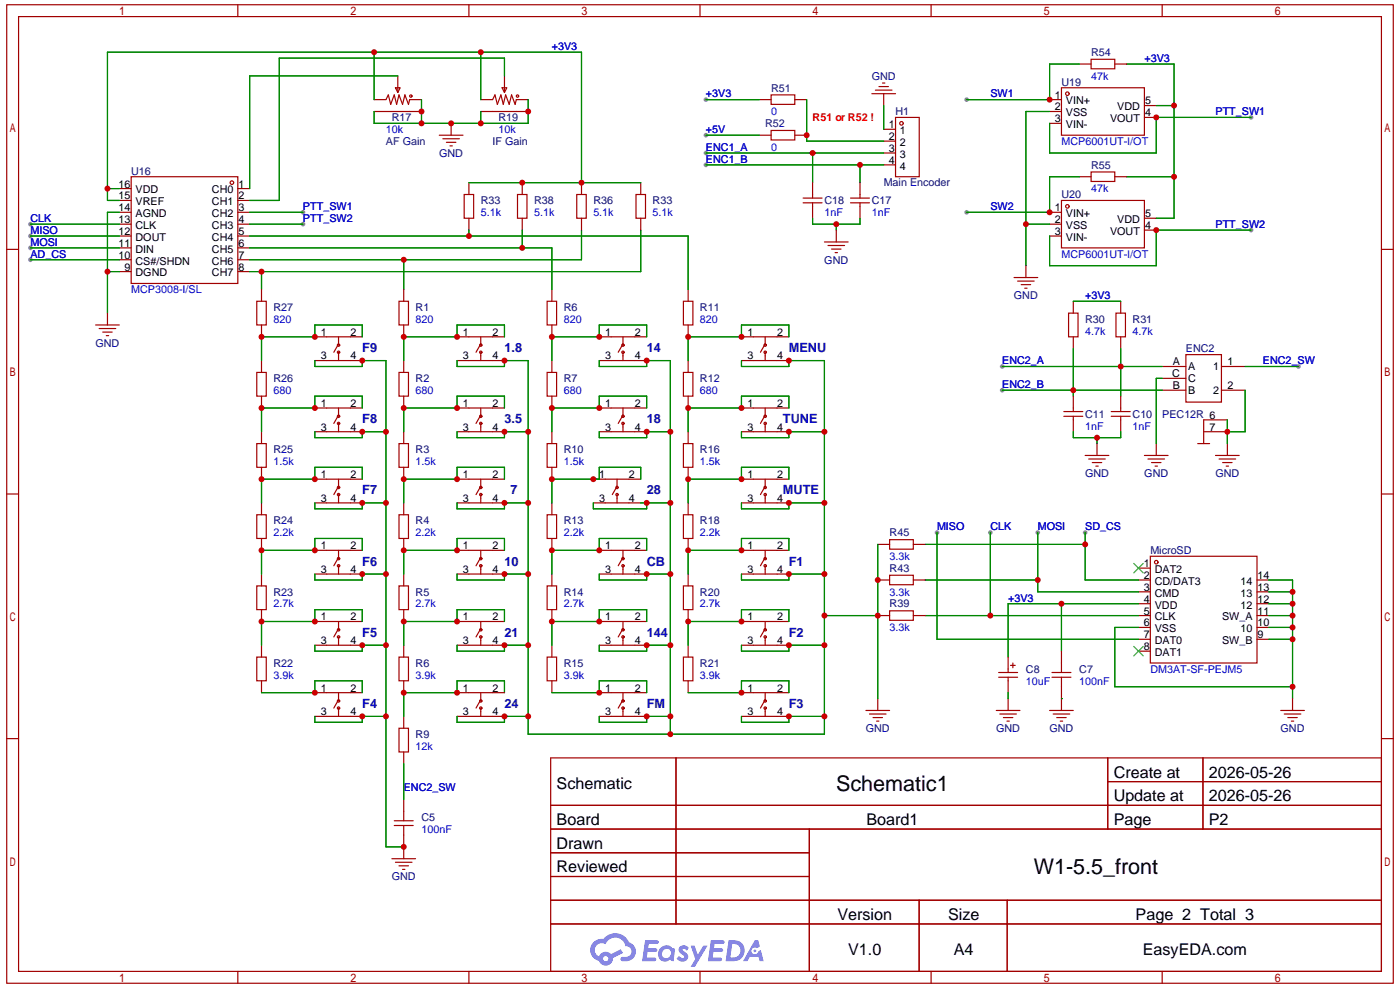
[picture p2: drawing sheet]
<svg xmlns="http://www.w3.org/2000/svg" width="297mm" height="210mm" viewBox="0 0 297 210" stroke-linecap="round" stroke-linejoin="round" font-family="sans-serif">
<g fill="#999">
<circle cx="64.3" cy="45" r=".5"/>
<circle cx="64.3" cy="47.5" r=".5"/>
<circle cx="6.5" cy="47.5" r=".5"/>
<circle cx="6.5" cy="50.1" r=".5"/>
<circle cx="6.5" cy="52.6" r=".5"/>
<circle cx="6.5" cy="55.1" r=".5"/>
<circle cx="265.6" cy="24.9" r=".5"/>
<circle cx="265.6" cy="48.8" r=".5"/>
<circle cx="205.2" cy="45" r=".5"/>
<circle cx="205.2" cy="21.1" r=".5"/>
<circle cx="149.8" cy="21.1" r=".5"/>
<circle cx="149.8" cy="28.7" r=".5"/>
<circle cx="149.8" cy="32.5" r=".5"/>
<circle cx="149.8" cy="35" r=".5"/>
<circle cx="212.7" cy="77.7" r=".5"/>
<circle cx="212.7" cy="82.8" r=".5"/>
<circle cx="275.6" cy="77.7" r=".5"/>
<circle cx="230.3" cy="113" r=".5"/>
<circle cx="220.3" cy="113" r=".5"/>
<circle cx="210.2" cy="113" r=".5"/>
<circle cx="198.9" cy="113" r=".5"/>
</g>
<g fill="none" stroke="#a10000" stroke-width=".25">
<path d="M1.4 1h294.4v207.5h-294.4zM3.9 3.5h289.3v202.5h-289.3zM50.5 1v2.5M99.5 1v2.5M148.6 1v2.5M197.6 1v2.5M246.7 1v2.5M1.4 52.9h2.5M293.2 52.9h2.6M1.4 104.8h2.5M293.2 104.8h2.6M1.4 156.7h2.5"/>
<path d="M293.2 156.7h2.6M116.9 160.7h176.3v45.3h-176.3zM116.9 170.8h176.3M116.9 175.8h176.3M143.5 160.7v35.3M171.8 175.8v30.2M235.1 160.7v15.1M235.1 165.8h58.1M255.4 160.7v15.1M116.9 180.9h54.9M116.9 190.9h176.3M116.9 185.9h54.9"/>
<path d="M116.9 196h176.3M195.1 190.9v15.1M213.8 190.9v15.1M50.5 206v2.5M99.5 206v2.5M148.6 206v2.5M197.6 206v2.5M246.7 206v2.5"/>
</g>
<g fill="#5487ff">
<path d="M144.4 200.8a1.29 1.29 0 0 1 1.8 .2l-.4 .7a.54 .54 0 0 0-.9-.3l.1 .2a1.27 1.27 0 0 1 .8 2 1.52 1.52 0 0 1-2.2-.3l.5-.6 .8 .5a.31 .31 0 0 0 .4-.3 .31 .31 0 0 0-.3-.3 1.11 1.11 0 0 1-.6-1.8z"/>
<path d="M146.6 200.6h.8l.7 1.9 1.2-1.9h.9l-2.7 4.5h-.9l1-1.7z"/>
<path d="M136.9 199.4h1.7a1.29 1.29 0 0 1 1.2 .2 .39 .39 0 0 1-.4 .6h-1.7l-.1 .9h1.6a.39 .39 0 0 1 .3 .5 .39 .39 0 0 1-.4 .3h-1.6l-.2 1.2h1.3a.45 .45 0 0 1 .5 .1 .45 .45 0 0 1 .2 .5l-.4 .2h-2.6z"/>
<path d="M150.9 199.4h1.6a1.31 1.31 0 0 1 1.3 .2 .39 .39 0 0 1-.4 .6h-1.7l-.2 .9h1.7a.39 .39 0 0 1 .3 .5 .39 .39 0 0 1-.4 .3h-1.7l-.1 1.2h1.3a.45 .45 0 0 1 .5 .1 .45 .45 0 0 1 .1 .5l-.3 .2h-2.6z"/>
<path d="M160.2 199.4h.7l.4 1.4-.6 .3a.75 .75 0 0 0-1.1 .3 .75 .75 0 0 0 .4 1 .75 .75 0 0 0 1-.6l.5-.3 .6 2.4h-.8l-.3-1h-1.8l-.5 1h-1z"/>
<path d="M154.7 199.4l-.7 4.5h1.5a2.25 2.25 0 0 0 2.6-2.3 2.25 2.25 0 0 0-2.7-2.2zM155.4 200.2a1.49 1.49 0 0 1 1.8 1.5 1.49 1.49 0 0 1-1.9 1.4h-.3z"/>
<path d="M140.1 201.2a1.57 1.57 0 0 0-.1 2.2 1.57 1.57 0 0 0 2.2 .1l.8 .4 .3-2.5-.2-.3h-.4a1.58 1.58 0 0 0-2.6 .1zM140.8 201.6a.97 .97 0 0 1 1.6 .4 .97 .97 0 0 1-1 1.2 .93 .93 0 0 1-.9-.6 .93 .93 0 0 1 .3-1z"/>
<path d="M126 199.8a2.34 2.34 0 0 0 1.1 4 1.53 1.53 0 0 0 1.8 1 1.53 1.53 0 0 0 1.2-1.6l2.1-1.1-.4-.8-2.1 1.1a1.56 1.56 0 0 0-2.6 .4 1.48 1.48 0 0 1-.7-2 1.48 1.48 0 0 1 2.2-.5 2.21 2.21 0 0 1 2.2-1.4 2.21 2.21 0 0 1 2 1.8 1.15 1.15 0 0 1 1.2 1 1.15 1.15 0 0 1-1 1.3h-.7a.46 .46 0 0 0-.6 .3 .46 .46 0 0 0 .4 .6 2.15 2.15 0 0 0 2.5-1 2.15 2.15 0 0 0-.3-2.6l-.8-.4a3.2 3.2 0 0 0-5.4-.8l-1.1 .1zM128 203.3a.6 .6 0 0 1 1.2 0 .6 .6 0 0 1-1.2 0z"/>
<circle cx="160.2" cy="201.7" r=".28"/>
</g>
<g fill="none" stroke="#a10000" stroke-width=".25">
<path d="M83.9 18.6h1l-.5 1zM84.4 16.1v3.5M106.6 18.6h1l-.5 1zM107.1 16.1v3.5M185.1 19.9h5M185.8 19.1h3.5M186.6 18.4h2M187.3 17.6h.5M187.6 19.9v2.5M225.3 18.6h17.6v10.1h-17.6zM229.1 13.6h2.5M231.6 12.6h5v2h-5z"/>
<path d="M236.6 13.6h2.6M25.3 40h2.5M27.8 37.5h22.7v22.6h-22.7zM50.5 40h2.5M79.4 21.1h2.5l.5-1 .5 2 .8-2 .5 2 .5-2 .7 2 .6-2 .7 2 .3-1h2.5M79.4 23.6h10.1M93.2 28.7h5.1M94 29.4h3.5M94.8 30.2h2M95.5 30.9h.5M95.8 26.2v2.5M99.5 38.7v2.6"/>
<path d="M102.1 21.1h2.5l.5-1 .5 2 .7-2 .5 2 .5-2 .8 2 .5-2 .7 2 .3-1h2.5M102.1 23.6h10M110.9 38.7v2.6M123.4 38.7v2.6M136 38.7v2.6M161.2 21.1h2.5M161.2 28.7h2.5M163.7 20.1h5v2h-5zM163.7 27.7h5v2h-5zM168.7 21.1h2.5M168.7 28.7h2.5M172.5 38.7v3.3"/>
<path d="M182.6 38.7v3.3M187.6 27.4h2.5M187.6 29.9h2.5M187.6 32.5h2.5M187.6 35h2.5M190.1 24.9h5v12.6h-5zM222.8 21.1h2.5M222.8 23.6h2.5M222.8 26.2h2.5M229.1 37.5h2.5M231.6 36.5h5v2h-5zM236.6 37.5h2.6"/>
<path d="M242.9 24.9h2.5M242.9 22.4h2.5M25.3 42.5h2.5M25.3 45h2.5M25.3 47.5h2.5M25.3 50.1h2.5M25.3 52.6h2.5M25.3 55.1h2.5M25.3 57.6h2.5M50.5 42.5h2.5M50.5 45h2.5M50.5 47.5h2.5"/>
<path d="M50.5 50.1h2.5M50.5 52.6h2.5M50.5 55.1h2.5M50.5 57.6h2.5M98.5 41.3h2v5h-2zM99.5 46.3v2.5M109.8 41.3h2.1v5h-2.1zM110.9 46.3v2.5M122.4 41.3h2v5h-2zM123.4 46.3v2.5M135 41.3h2v5h-2zM136 46.3v2.5"/>
<path d="M170.5 43h4M170.5 42h4M172.5 43v3.3M175 51.3h5M175.8 52.1h3.5M176.5 52.8h2M177.3 53.6h.5M177.5 48.8v2.5M180.5 43h4.1M180.5 42h4.1M182.6 43v3.3M215.3 58.9h5"/>
<path d="M216 59.6h3.5M217.8 56.3v2.6M222.8 45h2.5M222.8 47.5h2.5M222.8 50.1h2.5M225.3 42.5h17.6v10.1h-17.6zM242.9 48.8h2.5M242.9 46.3h2.5M20.3 68.9h5M21 69.7h3.6M21.8 70.4h2M22.6 71.2h.5"/>
<path d="M22.8 66.4v2.5M54.5 63.9h2v5h-2zM54.5 79h2v5h-2zM55.5 61.4v2.5M55.5 68.9v2.5M55.5 76.5v2.5M66.8 76.5h10.1M66.8 71.4h10.1M71.9 71.4v1.8M71.9 74.7v1.8M71.9 73l-1 1.7M84.7 63.9h2v5h-2z"/>
<path d="M84.7 79h2v5h-2zM85.7 61.4v2.5M85.7 68.9v2.5M85.7 76.5v2.5M97 76.5h10.1M97 71.4h10.1M102.1 71.4v1.8M102.1 74.7v1.8M102.1 73l-1.1 1.7M116.1 63.9h2.1v5h-2.1zM116.1 79h2.1v5h-2.1zM117.1 61.4v2.5"/>
<path d="M117.1 68.9v2.5M117.1 76.5v2.5M127.2 76.5h10.1M127.2 71.4h10.1M132.2 71.4v1.8M132.2 74.7v1.8M132.2 73l-1 1.7M145.1 63.9h2v5h-2zM145.1 79h2v5h-2zM146.1 61.4v2.5M146.1 68.9v2.5M146.1 76.5v2.5"/>
<path d="M157.4 76.5h10.1M157.4 71.4h10.1M162.4 71.4v1.8M162.4 74.7v1.8M162.4 73l-1 1.7M216.8 60.4h2M217.5 61.1h.5M226.8 66.4h2v5h-2zM227.8 63.9v2.5M227.8 71.4v2.6M236.9 66.4h2v5h-2zM237.9 63.9v2.5"/>
<path d="M237.9 71.4v2.6M246.7 77.7h5M251.7 75.2h7.6v10.1h-7.6zM259.3 77.7h5M54.5 94.1h2v5h-2zM55.5 84v2.5M55.5 91.6v2.5M55.5 99.1v2.5M66.8 91.6h10.1M66.8 86.5h10.1M71.9 86.5v1.8M71.9 89.8v1.8"/>
<path d="M71.9 88l-1 1.8M84.7 94.1h2v5h-2zM85.7 84v2.5M85.7 91.6v2.5M85.7 99.1v2.5M97 91.6h10.1M97 86.5h10.1M102.1 86.5v1.8M102.1 89.8v1.8M102.1 88l-1.1 1.8M116.1 94.1h2.1v5h-2.1zM117.1 84v2.5"/>
<path d="M117.1 91.6v2.5M117.1 99.1v2.5M127.2 91.6h10.1M127.2 86.5h10.1M132.2 86.5v1.8M132.2 89.8v1.8M132.2 88l-1 1.8M145.1 94.1h2v5h-2zM146.1 84v2.5M146.1 91.6v2.5M146.1 99.1v2.5M157.4 91.6h10.1"/>
<path d="M157.4 86.5h10.1M162.4 86.5v1.8M162.4 89.8v1.8M162.4 88l-1 1.8M225.8 88.3h4M225.8 87.3h4M227.8 84v3.3M227.8 88.3v3.3M230.3 96.6h5.1M231.1 97.4h3.5M231.9 98.1h2M232.6 98.9h.5"/>
<path d="M232.9 94.1v2.5M235.9 88.3h4M235.9 87.3h4M237.9 84v3.3M237.9 88.3v3.3M242.9 96.6h5.1M243.7 97.4h3.5M244.4 98.1h2M245.2 98.9h.5M245.4 94.1v2.5M246.7 82.8h5M246.7 80.2h5"/>
<path d="M254.2 94.1h2.6M255.5 91.6h5M258 96.6h5.1M258.8 97.4h3.5M259.3 82.8h5M259.5 98.1h2M260.3 98.9h.5M260.5 89.1h-5v5M260.5 94.1v2.5M54.5 109.2h2v5h-2zM55.5 106.7v2.5M55.5 114.2v2.5"/>
<path d="M66.8 106.7h10.1M66.8 101.6h10.1M66.8 116.7h10.1M71.9 101.6v1.8M71.9 104.9v1.8M71.9 116.7v1.8M71.9 120v1.8M71.9 103.1l-1 1.8M71.9 118.2l-1 1.8M84.7 109.2h2v5h-2zM85.7 106.7v2.5M85.7 114.2v2.5"/>
<path d="M97 106.7h10.1M97 101.6h10.1M97 116.7h10.1M102.1 101.6v1.8M102.1 104.9v1.8M102.1 116.7v1.8M102.1 120v1.8M102.1 103.1l-1.1 1.8M102.1 118.2l-1.1 1.8M116.1 109.2h2.1v5h-2.1zM117.1 106.7v2.5M117.1 114.2v2.5"/>
<path d="M125.9 106.7h10.1M125.9 101.6h10.1M127.2 116.7h10.1M131 101.6v1.8M131 104.9v1.8M131 103.1l-1 1.8M132.2 116.7v1.8M132.2 120v1.8M132.2 118.2l-1 1.8M145.1 109.2h2v5h-2zM146.1 106.7v2.5M146.1 114.2v2.5"/>
<path d="M157.4 106.7h10.1M157.4 101.6h10.1M157.4 116.7h10.1M162.4 101.6v1.8M162.4 104.9v1.8M162.4 116.7v1.8M162.4 120v1.8M162.4 103.1l-1 1.8M162.4 118.2l-1 1.8M186.3 115.5h2.5M188.8 114.5h5.1v2h-5.1zM193.9 115.5h2.5"/>
<path d="M244.2 118h22.6v22.6h-22.6zM54.5 124.3h2v5h-2zM54.5 139.4h2v5h-2zM55.5 121.8v2.5M55.5 129.3v2.5M55.5 136.8v2.6M66.8 121.8h10.1M66.8 136.8h10.1M66.8 131.8h10.1M71.9 131.8v1.8M71.9 135.1v1.7M71.9 133.3l-1 1.8"/>
<path d="M84.7 124.3h2v5h-2zM84.7 139.4h2v5h-2zM85.7 121.8v2.5M85.7 129.3v2.5M85.7 136.8v2.6M97 121.8h10.1M97 136.8h10.1M97 131.8h10.1M102.1 131.8v1.8M102.1 135.1v1.7M102.1 133.3l-1.1 1.8M116.1 124.3h2.1v5h-2.1z"/>
<path d="M116.1 139.4h2.1v5h-2.1zM117.1 121.8v2.5M117.1 129.3v2.5M117.1 136.8v2.6M127.2 121.8h10.1M127.2 136.8h10.1M127.2 131.8h10.1M132.2 131.8v1.8M132.2 135.1v1.7M132.2 133.3l-1 1.8M145.1 124.3h2v5h-2zM145.1 139.4h2v5h-2z"/>
<path d="M146.1 121.8v2.5M146.1 129.3v2.5M146.1 136.8v2.6M157.4 121.8h10.1M157.4 136.8h10.1M157.4 131.8h10.1M162.4 131.8v1.8M162.4 135.1v1.7M162.4 133.3l-1 1.8M186.3 123h2.5M186.3 130.6h2.5M188.8 122h5.1v2h-5.1z"/>
<path d="M188.8 129.6h5.1v2h-5.1zM193.9 123h2.5M193.9 130.6h2.5M214 139.4v3.2M225.3 138.1v4.5M241.7 120.5h2.5M241.7 123h2.5M241.7 125.5h2.5M241.7 128h2.5M241.7 130.6h2.5M241.7 133.1h2.5M241.7 135.6h2.5"/>
<path d="M241.7 138.1h2.5M266.8 123h2.5M266.8 125.5h2.5M266.8 128h2.5M266.8 130.6h2.5M266.8 133.1h2.5M266.8 135.6h2.5M55.5 144.4v2.5M66.8 151.9h10.1M66.8 146.9h10.1M71.9 146.9v1.8M71.9 150.2v1.7"/>
<path d="M71.9 148.4l-1 1.8M84.7 154.5h2v5h-2zM85.7 144.4v2.5M85.7 151.9v2.6M85.7 159.5v2.5M97 151.9h10.1M97 146.9h10.1M102.1 146.9v1.8M102.1 150.2v1.7M102.1 148.4l-1.1 1.8M117.1 144.4v2.5M127.2 151.9h10.1"/>
<path d="M127.2 146.9h10.1M132.2 146.9v1.8M132.2 150.2v1.7M132.2 148.4l-1 1.8M146.1 144.4v2.5M157.4 151.9h10.1M157.4 146.9h10.1M162.4 146.9v1.8M162.4 150.2v1.7M162.4 148.4l-1 1.8M183.8 150.7h5M184.6 151.4h3.5"/>
<path d="M185.3 152.2h2M186.1 152.9h.5M186.3 148.2v2.5M211.5 150.7h5M212 142.6h4M212 143.6h4M212.2 151.4h3.6M213 152.2h2M213.7 152.9h.5M214 143.6v3.3M214 148.2v2.5M214.5 141.1h1"/>
<path d="M215 140.6v1M222.8 150.7h5M223.3 142.6h4M223.3 143.6h4M223.6 151.4h3.5M224.3 152.2h2M225.1 152.9h.5M225.3 143.6v7.1M271.9 150.7h5M272.6 151.4h3.5M273.4 152.2h2M274.1 152.9h.5"/>
<path d="M274.4 148.2v2.5M83.7 174.1h4M83.7 175.1h4M85.7 169.6v4.5M85.7 175.1v7M83.2 182.1h5M83.9 182.9h3.6M84.7 183.6h2M85.4 184.4h.6"/>
<circle cx="226.6" cy="19.9" r=".38"/>
<circle cx="49.2" cy="38.7" r=".38"/>
<circle cx="87.2" cy="20.4" r=".25"/>
<circle cx="109.8" cy="20.4" r=".25"/>
<circle cx="191.4" cy="26.2" r=".38"/>
<circle cx="226.6" cy="43.8" r=".38"/>
<circle cx="71.9" cy="73.2" r=".25"/>
<circle cx="71.9" cy="74.7" r=".25"/>
<circle cx="102.1" cy="73.2" r=".25"/>
<circle cx="102.1" cy="74.7" r=".25"/>
<circle cx="132.2" cy="73.2" r=".25"/>
<circle cx="132.2" cy="74.7" r=".25"/>
<circle cx="162.4" cy="73.2" r=".25"/>
<circle cx="162.4" cy="74.7" r=".25"/>
<circle cx="71.9" cy="89.8" r=".25"/>
<circle cx="71.9" cy="88.3" r=".25"/>
<circle cx="102.1" cy="88.3" r=".25"/>
<circle cx="102.1" cy="89.8" r=".25"/>
<circle cx="132.2" cy="88.3" r=".25"/>
<circle cx="132.2" cy="89.8" r=".25"/>
<circle cx="162.4" cy="88.3" r=".25"/>
<circle cx="162.4" cy="89.8" r=".25"/>
<circle cx="71.9" cy="104.9" r=".25"/>
<circle cx="71.9" cy="118.5" r=".25"/>
<circle cx="71.9" cy="103.4" r=".25"/>
<circle cx="71.9" cy="120" r=".25"/>
<circle cx="102.1" cy="104.9" r=".25"/>
<circle cx="102.1" cy="118.5" r=".25"/>
<circle cx="102.1" cy="120" r=".25"/>
<circle cx="102.1" cy="103.4" r=".25"/>
<circle cx="131" cy="104.9" r=".25"/>
<circle cx="131" cy="103.4" r=".25"/>
<circle cx="132.2" cy="118.5" r=".25"/>
<circle cx="132.2" cy="120" r=".25"/>
<circle cx="162.4" cy="104.9" r=".25"/>
<circle cx="162.4" cy="118.5" r=".25"/>
<circle cx="162.4" cy="120" r=".25"/>
<circle cx="162.4" cy="103.4" r=".25"/>
<circle cx="245.4" cy="119.2" r=".38"/>
<circle cx="71.9" cy="135.1" r=".25"/>
<circle cx="71.9" cy="133.6" r=".25"/>
<circle cx="102.1" cy="135.1" r=".25"/>
<circle cx="102.1" cy="133.6" r=".25"/>
<circle cx="132.2" cy="135.1" r=".25"/>
<circle cx="132.2" cy="133.6" r=".25"/>
<circle cx="162.4" cy="135.1" r=".25"/>
<circle cx="162.4" cy="133.6" r=".25"/>
<circle cx="71.9" cy="150.2" r=".25"/>
<circle cx="71.9" cy="148.7" r=".25"/>
<circle cx="102.1" cy="150.2" r=".25"/>
<circle cx="102.1" cy="148.7" r=".25"/>
<circle cx="132.2" cy="150.2" r=".25"/>
<circle cx="132.2" cy="148.7" r=".25"/>
<circle cx="162.4" cy="150.2" r=".25"/>
<circle cx="162.4" cy="148.7" r=".25"/>
</g>
<g fill="none" stroke="#008700" stroke-width=".25">
<path d="M79.4 11.1v10M84.4 16.1h-31.4v23.9M102.1 11.1v10M107.1 16.1v-3.8h-47.8v30.2h-6.3M229.1 13.6h-6.3v7.5h-17.6M239.2 13.6h10v32.7h-3.8M22.8 40h2.5M89.5 21.1v5.1M99.5 38.7h36.5M102.1 23.6v2.6M112.1 21.1v5.1h-32.7v-2.6M123.4 38.7v-27.6h-100.6v31.4h2.5"/>
<path d="M149.8 32.5h37.8M149.8 21.1h11.4M149.8 28.7h11.4M149.8 35h37.8M171.2 21.1v8.8h16.4M172.5 32.5v6.2M182.6 35v3.7M187.6 22.4v5M222.8 23.6h-5v32.7M229.1 37.5h-6.3v7.5h-17.6M239.2 37.5h10M245.4 22.4h3.8"/>
<path d="M265.6 24.9h-20.2v7.6h-22.6v-6.3M6.5 47.5h18.8M6.5 55.1h18.8M6.5 50.1h18.8M6.5 52.6h18.8M22.8 57.6h2.5M25.3 45h-2.5v21.4M53 45h11.3M53 47.5h11.3M53 50.1h93.1v11.3M53 52.6h64.1v8.8M55.5 57.6v3.8"/>
<path d="M85.7 55.1v6.3M99.5 48.8v1.3M110.9 48.8v3.8M123.4 48.8v6.3h-70.4M136 48.8v8.8h-83M172.5 46.3v1.2h10.1v-1.2M177.5 47.5v1.3M217.8 47.5h5M265.6 48.8h-20.2v7.5h-22.6v-6.2M66.8 76.5v1.2h10.1v-1.2h5v103.1h3.8M76.9 71.4v-2.5h-10.1v2.5h-11.3v5.1M97 76.5v1.2h10.1v-1.2h5v79.2h62.9v-79.2h-7.5v1.2h-10.1v-1.2"/>
<path d="M107.1 71.4v-2.5h-10.1v2.5h-11.3v5.1M127.2 76.5v1.2h10.1v-1.2h5v79.2M137.3 71.4v-2.5h-10.1v2.5h-10.1v5.1M167.5 71.4v-2.5h-10.1v2.5h-11.3v5.1M212.7 77.7h34M227.8 63.9h10.1M227.8 74v10M237.9 74v10M264.3 77.7h11.3M66.8 91.6v1.2h10.1v-1.2h5M76.9 86.5v-2.5h-10.1v2.5h-11.3v5.1M97 91.6v1.2h10.1v-1.2h5"/>
<path d="M107.1 86.5v-2.5h-10.1v2.5h-11.3v5.1M127.2 91.6v1.2h10.1v-1.2h5M137.3 86.5v-2.5h-10.1v2.5h-10.1v5.1M157.4 91.6v1.2h10.1v-1.2h7.5M167.5 86.5v-2.5h-10.1v2.5h-11.3v5.1M212.7 82.8h34M227.8 91.6v1.2h10.1v-1.2M232.9 92.8v1.3M246.7 80.2h-1.3v13.9M260.5 89.1v5M264.3 82.8v8.8h-3.8M66.8 106.7v1.2h10.1v-1.2h5"/>
<path d="M76.9 101.6v-2.5h-10.1v2.5h-11.3v5.1M76.9 116.7v-2.5h-10.1v2.5h-11.3v5.1M97 106.7v1.2h10.1v-1.2h5M107.1 101.6v-2.5h-10.1v2.5h-11.3v5.1M107.1 116.7v-2.5h-10.1v2.5h-11.3v5.1M125.9 106.7v1.2h11.4v-1.2M136 101.6v-2.5h-8.8v2.5h-10.1v5.1M136 106.7h6.3M137.3 116.7v-2.5h-10.1v2.5h-10.1v5.1M157.4 106.7v1.2h10.1v-1.2h7.5M167.5 101.6v-2.5h-10.1v2.5h-11.3v5.1M167.5 116.7v-2.5h-10.1v2.5h-11.3v5.1"/>
<path d="M186.3 115.5v32.7M196.4 115.5h33.9M198.9 113v22.6h42.8M210.2 113v17.6M220.3 113v12.5h21.4M230.3 113v10h11.4M66.8 121.8v1.2h10.1v-1.2h5M66.8 136.8v1.3h10.1v-1.3h5M76.9 131.8v-2.5h-10.1v2.5h-11.3v5M97 121.8v1.2h10.1v-1.2h5M97 136.8v1.3h10.1v-1.3h5M107.1 131.8v-2.5h-10.1v2.5h-11.3v5"/>
<path d="M127.2 121.8v1.2h10.1v-1.2h5M127.2 136.8v1.3h10.1v-1.3h5M137.3 131.8v-2.5h-10.1v2.5h-10.1v5M157.4 121.8v1.2h10.1v-1.2h7.5M157.4 136.8v1.3h10.1v-1.3h7.5M167.5 131.8v-2.5h-10.1v2.5h-11.3v5M175 130.6h11.3M196.4 123h23.9M196.4 130.6h45.3M225.3 128v10.1M241.7 128h-27.7v11.4M241.7 133.1h-5.1v12.6h37.8"/>
<path d="M269.3 125.5h5.1M269.3 123h5.1v25.2M269.3 128h5.1M269.3 130.6h5.1M269.3 133.1h5.1M269.3 135.6h5.1M55.5 146.9h11.3v-2.5h10.1v2.5M66.8 151.9v1.3h10.1v-1.3h5M97 151.9v1.3h10.1v-1.3h5M107.1 146.9v-2.5h-10.1v2.5h-11.3v5M117.1 146.9h10.1v-2.5h10.1v2.5M127.2 151.9v1.3h10.1v-1.3h5"/>
<path d="M146.1 146.9h11.3v-2.5h10.1v2.5M157.4 151.9v1.3h10.1v-1.3h7.5M214 146.9v1.3M225.3 148.2h.1M85.7 162v7.6"/>
</g>
<path d="M240.7 119.5l2 2M242.7 119.5l-2 2M240.7 137.1l2 2M242.7 137.1l-2 2" fill="none" stroke="#3c3" stroke-width=".25"/>
<g fill="#c00">
<circle cx="89.5" cy="23.6" r=".63"/>
<circle cx="89.5" cy="26.2" r=".63"/>
<circle cx="95.8" cy="26.2" r=".63"/>
<circle cx="102.1" cy="26.2" r=".63"/>
<circle cx="112.1" cy="23.6" r=".63"/>
<circle cx="55.5" cy="57.6" r=".63"/>
<circle cx="85.7" cy="55.1" r=".63"/>
<circle cx="79.4" cy="11.1" r=".63"/>
<circle cx="102.1" cy="11.1" r=".63"/>
<circle cx="123.4" cy="38.7" r=".63"/>
<circle cx="110.9" cy="38.7" r=".63"/>
<circle cx="22.8" cy="40" r=".63"/>
<circle cx="99.5" cy="50.1" r=".63"/>
<circle cx="110.9" cy="52.6" r=".63"/>
<circle cx="85.7" cy="71.4" r=".63"/>
<circle cx="97" cy="71.4" r=".63"/>
<circle cx="117.1" cy="71.4" r=".63"/>
<circle cx="127.2" cy="71.4" r=".63"/>
<circle cx="146.1" cy="71.4" r=".63"/>
<circle cx="157.4" cy="71.4" r=".63"/>
<circle cx="55.5" cy="86.5" r=".63"/>
<circle cx="66.8" cy="86.5" r=".63"/>
<circle cx="85.7" cy="86.5" r=".63"/>
<circle cx="97" cy="86.5" r=".63"/>
<circle cx="117.1" cy="86.5" r=".63"/>
<circle cx="127.2" cy="86.5" r=".63"/>
<circle cx="146.1" cy="86.5" r=".63"/>
<circle cx="157.4" cy="86.5" r=".63"/>
<circle cx="55.5" cy="101.6" r=".63"/>
<circle cx="66.8" cy="101.6" r=".63"/>
<circle cx="85.7" cy="101.6" r=".63"/>
<circle cx="97" cy="101.6" r=".63"/>
<circle cx="117.1" cy="101.6" r=".63"/>
<circle cx="125.9" cy="101.6" r=".63"/>
<circle cx="146.1" cy="101.6" r=".63"/>
<circle cx="157.4" cy="101.6" r=".63"/>
<circle cx="55.5" cy="116.7" r=".63"/>
<circle cx="66.8" cy="116.7" r=".63"/>
<circle cx="85.7" cy="116.7" r=".63"/>
<circle cx="97" cy="116.7" r=".63"/>
<circle cx="117.1" cy="116.7" r=".63"/>
<circle cx="127.2" cy="116.7" r=".63"/>
<circle cx="146.1" cy="116.7" r=".63"/>
<circle cx="157.4" cy="116.7" r=".63"/>
<circle cx="55.5" cy="131.8" r=".63"/>
<circle cx="66.8" cy="131.8" r=".63"/>
<circle cx="85.7" cy="131.8" r=".63"/>
<circle cx="97" cy="131.8" r=".63"/>
<circle cx="117.1" cy="131.8" r=".63"/>
<circle cx="127.2" cy="131.8" r=".63"/>
<circle cx="146.1" cy="131.8" r=".63"/>
<circle cx="157.4" cy="131.8" r=".63"/>
<circle cx="85.7" cy="146.9" r=".63"/>
<circle cx="97" cy="146.9" r=".63"/>
<circle cx="55.5" cy="71.4" r=".63"/>
<circle cx="66.8" cy="71.4" r=".63"/>
<circle cx="66.8" cy="146.9" r=".63"/>
<circle cx="127.2" cy="146.9" r=".63"/>
<circle cx="157.4" cy="146.9" r=".63"/>
<circle cx="22.8" cy="57.6" r=".63"/>
<circle cx="245.4" cy="24.9" r=".63"/>
<circle cx="245.4" cy="48.8" r=".63"/>
<circle cx="249.2" cy="22.4" r=".63"/>
<circle cx="249.2" cy="37.5" r=".63"/>
<circle cx="217.8" cy="47.5" r=".63"/>
<circle cx="222.8" cy="45" r=".63"/>
<circle cx="222.8" cy="21.1" r=".63"/>
<circle cx="171.2" cy="28.7" r=".63"/>
<circle cx="172.5" cy="32.5" r=".63"/>
<circle cx="182.6" cy="35" r=".63"/>
<circle cx="177.5" cy="47.5" r=".63"/>
<circle cx="260.5" cy="91.6" r=".63"/>
<circle cx="237.9" cy="77.7" r=".63"/>
<circle cx="227.8" cy="82.8" r=".63"/>
<circle cx="232.9" cy="92.8" r=".63"/>
<circle cx="274.4" cy="125.5" r=".63"/>
<circle cx="274.4" cy="128" r=".63"/>
<circle cx="274.4" cy="130.6" r=".63"/>
<circle cx="274.4" cy="133.1" r=".63"/>
<circle cx="274.4" cy="135.6" r=".63"/>
<circle cx="274.4" cy="145.7" r=".63"/>
<circle cx="225.3" cy="128" r=".63"/>
<circle cx="230.3" cy="115.5" r=".63"/>
<circle cx="220.3" cy="123" r=".63"/>
<circle cx="210.2" cy="130.6" r=".63"/>
<circle cx="85.7" cy="179.6" r=".63"/>
<circle cx="81.9" cy="151.9" r=".63"/>
<circle cx="76.9" cy="151.9" r=".63"/>
<circle cx="81.9" cy="136.8" r=".63"/>
<circle cx="76.9" cy="136.8" r=".63"/>
<circle cx="81.9" cy="121.8" r=".63"/>
<circle cx="76.9" cy="121.8" r=".63"/>
<circle cx="81.9" cy="106.7" r=".63"/>
<circle cx="76.9" cy="106.7" r=".63"/>
<circle cx="81.9" cy="91.6" r=".63"/>
<circle cx="76.9" cy="91.6" r=".63"/>
<circle cx="76.9" cy="76.5" r=".63"/>
<circle cx="186.3" cy="123" r=".63"/>
<circle cx="186.3" cy="130.6" r=".63"/>
<circle cx="175" cy="130.6" r=".63"/>
<circle cx="175" cy="136.8" r=".63"/>
<circle cx="175" cy="151.9" r=".63"/>
<circle cx="142.3" cy="155.7" r=".63"/>
<circle cx="112.1" cy="151.9" r=".63"/>
<circle cx="107.1" cy="151.9" r=".63"/>
<circle cx="112.1" cy="136.8" r=".63"/>
<circle cx="107.1" cy="136.8" r=".63"/>
<circle cx="112.1" cy="121.8" r=".63"/>
<circle cx="107.1" cy="121.8" r=".63"/>
<circle cx="112.1" cy="106.7" r=".63"/>
<circle cx="107.1" cy="106.7" r=".63"/>
<circle cx="112.1" cy="91.6" r=".63"/>
<circle cx="107.1" cy="91.6" r=".63"/>
<circle cx="107.1" cy="76.5" r=".63"/>
<circle cx="142.3" cy="151.9" r=".63"/>
<circle cx="137.3" cy="151.9" r=".63"/>
<circle cx="142.3" cy="136.8" r=".63"/>
<circle cx="137.3" cy="136.8" r=".63"/>
<circle cx="142.3" cy="121.8" r=".63"/>
<circle cx="137.3" cy="121.8" r=".63"/>
<circle cx="142.3" cy="106.7" r=".63"/>
<circle cx="137.3" cy="106.7" r=".63"/>
<circle cx="142.3" cy="91.6" r=".63"/>
<circle cx="137.3" cy="91.6" r=".63"/>
<circle cx="137.3" cy="76.5" r=".63"/>
<circle cx="167.5" cy="151.9" r=".63"/>
<circle cx="167.5" cy="136.8" r=".63"/>
<circle cx="175" cy="121.8" r=".63"/>
<circle cx="175" cy="106.7" r=".63"/>
<circle cx="175" cy="91.6" r=".63"/>
<circle cx="167.5" cy="76.5" r=".63"/>
<circle cx="167.5" cy="91.6" r=".63"/>
<circle cx="167.5" cy="106.7" r=".63"/>
<circle cx="167.5" cy="121.8" r=".63"/>
</g>
<g font-size="4.6">
<text x="177.5" y="167.8">Schematic1</text>
<text x="219.4" y="185.4">W1-5.5_front</text>
</g>
<g font-size="3.4">
<text x="118.2" y="167.4">Schematic</text>
<text x="236.4" y="164.9">Create at</text>
<text x="256.6" y="164.9">2026-05-26</text>
<text x="236.4" y="170">Update at</text>
<text x="256.6" y="170">2026-05-26</text>
<text x="118.2" y="175">Board</text>
<text x="183.9" y="175">Board1</text>
<text x="236.4" y="175">Page</text>
<text x="256.6" y="175">P2</text>
<text x="118.2" y="180">Drawn</text>
<text x="118.2" y="185">Reviewed</text>
<text x="177.8" y="195.1">Version</text>
<text x="201.2" y="195.1">Size</text>
<text x="241.1" y="195.1">Page 2 Total 3</text>
<text x="180" y="202.7">V1.0</text>
<text x="202.5" y="202.7">A4</text>
<text x="242.6" y="202.7">EasyEDA.com</text>
</g>
<g font-size="2.7" fill="#000080">
<text x="76.9" y="74.7">F9</text>
<text x="107.1" y="74.7">1.8</text>
<text x="137.3" y="74.7">14</text>
<text x="167.5" y="74.7">MENU</text>
<text x="76.9" y="89.8">F8</text>
<text x="107.1" y="89.8">3.5</text>
<text x="137.3" y="89.8">18</text>
<text x="166.2" y="89.8">TUNE</text>
<text x="76.9" y="104.9">F7</text>
<text x="108.3" y="104.9">7</text>
<text x="137.3" y="104.9">28</text>
<text x="166.2" y="104.9">MUTE</text>
<text x="76.9" y="120">F6</text>
<text x="107.1" y="120">10</text>
<text x="137.3" y="120">CB</text>
<text x="167.5" y="120">F1</text>
<text x="76.9" y="135">F5</text>
<text x="107.1" y="135">21</text>
<text x="137.3" y="135">144</text>
<text x="167.5" y="135">F2</text>
<text x="76.9" y="150.1">F4</text>
<text x="107.1" y="150.1">24</text>
<text x="137.3" y="150.1">FM</text>
<text x="167.5" y="150.1">F3</text>
</g>
<g font-size="2.3" fill="#00f">
<text x="117.1" y="10.6">+3V3</text>
<text x="231.6" y="16.9">47k</text>
<text x="242.9" y="13.1">+3V3</text>
<text x="149.8" y="20.7">+3V3</text>
<text x="210.2" y="20.7">SW1</text>
<text x="81.9" y="28.2">10k</text>
<text x="105.8" y="28.2">10k</text>
<text x="149.8" y="28.2">+5V</text>
<text x="163.7" y="24.4">0</text>
<text x="258" y="24.4">PTT_SW1</text>
<text x="149.8" y="32">ENC1_A</text>
<text x="149.8" y="34.5">ENC1_B</text>
<text x="163.7" y="32">0</text>
<text x="225.3" y="30.7">MCP6001UT-I/OT</text>
<text x="231.6" y="40.8">47k</text>
<text x="6.5" y="47.1">CLK</text>
<text x="64.3" y="44.6">PTT_SW1</text>
<text x="64.3" y="47.1">PTT_SW2</text>
<text x="102.1" y="45.8">5.1k</text>
<text x="113.4" y="45.8">5.1k</text>
<text x="125.9" y="45.8">5.1k</text>
<text x="138.5" y="45.8">5.1k</text>
<text x="175" y="45.8">1nF</text>
<text x="185.1" y="45.8">1nF</text>
<text x="210.2" y="44.6">SW2</text>
<text x="6.5" y="49.6">MISO</text>
<text x="6.5" y="52.1">MOSI</text>
<text x="258" y="48.3">PTT_SW2</text>
<text x="6.5" y="54.6">AD_CS</text>
<text x="225.3" y="54.6">MCP6001UT-I/OT</text>
<text x="27.8" y="62.2">MCP3008-I/SL</text>
<text x="230.3" y="63.4">+3V3</text>
<text x="58" y="68.5">820</text>
<text x="88.2" y="68.5">820</text>
<text x="119.7" y="68.5">820</text>
<text x="148.6" y="68.5">820</text>
<text x="230.3" y="71">4.7k</text>
<text x="240.4" y="71">4.7k</text>
<text x="212.7" y="77.3">ENC2_A</text>
<text x="268.1" y="77.3">ENC2_SW</text>
<text x="58" y="83.6">680</text>
<text x="88.2" y="83.6">680</text>
<text x="119.7" y="83.6">680</text>
<text x="148.6" y="83.6">680</text>
<text x="212.7" y="82.3">ENC2_B</text>
<text x="230.3" y="91.1">1nF</text>
<text x="240.4" y="91.1">1nF</text>
<text x="58" y="98.7">1.5k</text>
<text x="88.2" y="98.7">1.5k</text>
<text x="119.7" y="98.7">1.5k</text>
<text x="148.6" y="98.7">1.5k</text>
<text x="58" y="113.8">2.2k</text>
<text x="88.2" y="113.8">2.2k</text>
<text x="119.7" y="113.8">2.2k</text>
<text x="148.6" y="113.8">2.2k</text>
<text x="198.9" y="112.5">MISO</text>
<text x="210.2" y="112.5">CLK</text>
<text x="220.3" y="112.5">MOSI</text>
<text x="230.3" y="112.5">SD_CS</text>
<text x="188.8" y="118.8">3.3k</text>
<text x="58" y="128.8">2.7k</text>
<text x="88.2" y="128.8">2.7k</text>
<text x="119.7" y="128.8">2.7k</text>
<text x="148.6" y="128.8">2.7k</text>
<text x="188.8" y="126.3">3.3k</text>
<text x="214" y="127.6">+3V3</text>
<text x="188.8" y="133.9">3.3k</text>
<text x="58" y="143.9">3.9k</text>
<text x="88.2" y="143.9">3.9k</text>
<text x="119.7" y="143.9">3.9k</text>
<text x="148.6" y="143.9">3.9k</text>
<text x="244.2" y="142.7">DM3AT-SF-PEJM5</text>
<text x="217.8" y="145.2">10uF</text>
<text x="229.1" y="145.2">100nF</text>
<text x="88.2" y="159">12k</text>
<text x="85.7" y="167.8">ENC2_SW</text>
<text x="89.5" y="176.6">100nF</text>
</g>
<g font-size="2.3" fill="#000080">
<text x="231.6" y="11.9">R54</text>
<text x="185" y="16.9">GND</text>
<text x="163.7" y="19.4">R51</text>
<text x="225.3" y="18.2">U19</text>
<text x="83.2" y="25.7">R17</text>
<text x="105.8" y="25.7">R19</text>
<text x="162.4" y="27">R52</text>
<text x="190.1" y="24.4">H1</text>
<text x="81.9" y="30.7">AF Gain</text>
<text x="93.2" y="33.3">GND</text>
<text x="104.6" y="30.7">IF Gain</text>
<text x="231.6" y="35.8">R55</text>
<text x="27.8" y="37">U16</text>
<text x="187.6" y="39.5">Main Encoder</text>
<text x="102.1" y="43.3">R33</text>
<text x="113.4" y="43.3">R38</text>
<text x="125.9" y="43.3">R36</text>
<text x="138.5" y="43.3">R33</text>
<text x="175" y="43.3">C18</text>
<text x="185.1" y="43.3">C17</text>
<text x="225.3" y="42.1">U20</text>
<text x="175" y="55.9">GND</text>
<text x="58" y="66">R27</text>
<text x="88.2" y="66">R1</text>
<text x="119.7" y="66">R6</text>
<text x="148.6" y="66">R11</text>
<text x="215.2" y="63.4">GND</text>
<text x="230.3" y="68.5">R30</text>
<text x="240.4" y="68.5">R31</text>
<text x="20.3" y="73.5">GND</text>
<text x="251.7" y="74.8">ENC2</text>
<text x="58" y="81">R26</text>
<text x="88.2" y="81">R2</text>
<text x="119.7" y="81">R7</text>
<text x="148.6" y="81">R12</text>
<text x="230.3" y="88.6">C11</text>
<text x="240.4" y="88.6">C10</text>
<text x="246.7" y="88.6">PEC12R 6</text>
<text x="58" y="96.1">R25</text>
<text x="88.2" y="96.1">R3</text>
<text x="119.7" y="96.1">R10</text>
<text x="148.6" y="96.1">R16</text>
<text x="230.3" y="101.2">GND</text>
<text x="242.9" y="101.2">GND</text>
<text x="258" y="101.2">GND</text>
<text x="58" y="111.2">R24</text>
<text x="88.2" y="111.2">R4</text>
<text x="119.7" y="111.2">R13</text>
<text x="148.6" y="111.2">R18</text>
<text x="188.8" y="113.8">R45</text>
<text x="244.2" y="117.5">MicroSD</text>
<text x="188.8" y="121.3">R43</text>
<text x="58" y="126.3">R23</text>
<text x="88.2" y="126.3">R5</text>
<text x="119.7" y="126.3">R14</text>
<text x="148.6" y="126.3">R20</text>
<text x="188.8" y="128.8">R39</text>
<text x="58" y="141.4">R22</text>
<text x="88.2" y="141.4">R6</text>
<text x="119.7" y="141.4">R15</text>
<text x="148.6" y="141.4">R21</text>
<text x="217.8" y="142.7">C8</text>
<text x="229.1" y="142.7">C7</text>
<text x="183.8" y="155.3">GND</text>
<text x="211.5" y="155.3">GND</text>
<text x="222.8" y="155.3">GND</text>
<text x="271.8" y="155.3">GND</text>
<text x="88.2" y="156.5">R9</text>
<text x="89.5" y="174.1">C5</text>
<text x="83.2" y="186.7">GND</text>
</g>
<g font-size="2.3">
<text x="223.9" y="20.9">1</text>
<text x="223.9" y="23.4">2</text>
<text x="226.2" y="22.2">VIN+</text>
<text x="237.2" y="23.4">VDD</text>
<text x="243.1" y="22.2">5</text>
<text x="188.7" y="27.2">1</text>
<text x="188.7" y="29.7">2</text>
<text x="191" y="28.5">1</text>
<text x="223.9" y="25.9">3</text>
<text x="226.2" y="24.7">VSS</text>
<text x="226.2" y="27.2">VIN-</text>
<text x="235.6" y="25.9">VOUT</text>
<text x="243.1" y="24.7">4</text>
<text x="188.7" y="32.2">3</text>
<text x="188.7" y="34.7">4</text>
<text x="191" y="31">2</text>
<text x="191" y="33.5">3</text>
<text x="191" y="36">4</text>
<text x="25.2" y="39.8">16</text>
<text x="28.8" y="41">VDD</text>
<text x="45" y="41">CH0</text>
<text x="50.6" y="39.8">1</text>
<text x="25.2" y="47.3">13</text>
<text x="25.2" y="44.8">14</text>
<text x="25.2" y="42.3">15</text>
<text x="28.8" y="46.1">AGND</text>
<text x="28.8" y="43.5">VREF</text>
<text x="45" y="43.5">CH1</text>
<text x="45" y="46.1">CH2</text>
<text x="50.6" y="42.3">2</text>
<text x="50.6" y="44.8">3</text>
<text x="50.6" y="47.3">4</text>
<text x="223.9" y="44.8">1</text>
<text x="223.9" y="47.3">2</text>
<text x="226.2" y="46.1">VIN+</text>
<text x="237.2" y="47.3">VDD</text>
<text x="243.1" y="46.1">5</text>
<text x="25.2" y="52.3">11</text>
<text x="25.2" y="49.8">12</text>
<text x="28.8" y="53.6">DIN</text>
<text x="28.8" y="51.1">DOUT</text>
<text x="28.8" y="48.6">CLK</text>
<text x="45" y="48.6">CH3</text>
<text x="45" y="51.1">CH4</text>
<text x="45" y="53.6">CH5</text>
<text x="50.6" y="49.8">5</text>
<text x="50.6" y="52.3">6</text>
<text x="223.9" y="49.8">3</text>
<text x="226.2" y="48.6">VSS</text>
<text x="226.2" y="51.1">VIN-</text>
<text x="235.6" y="49.8">VOUT</text>
<text x="243.1" y="48.6">4</text>
<text x="25.2" y="54.9">10</text>
<text x="26.4" y="57.4">9</text>
<text x="28.8" y="58.6">DGND</text>
<text x="28.8" y="56.1">CS#/SHDN</text>
<text x="45" y="56.1">CH6</text>
<text x="45" y="58.6">CH7</text>
<text x="50.6" y="54.9">7</text>
<text x="50.6" y="57.4">8</text>
<text x="68.1" y="71.2">1</text>
<text x="74.4" y="71.2">2</text>
<text x="98.3" y="71.2">1</text>
<text x="104.6" y="71.2">2</text>
<text x="128.5" y="71.2">1</text>
<text x="134.8" y="71.2">2</text>
<text x="158.6" y="71.2">1</text>
<text x="164.9" y="71.2">2</text>
<text x="68.1" y="76.2">3</text>
<text x="74.4" y="76.2">4</text>
<text x="98.3" y="76.2">3</text>
<text x="104.6" y="76.2">4</text>
<text x="128.5" y="76.2">3</text>
<text x="134.8" y="76.2">4</text>
<text x="158.6" y="76.2">3</text>
<text x="164.9" y="76.2">4</text>
<text x="248.9" y="77.5">A</text>
<text x="260.5" y="77.5">1</text>
<text x="248.8" y="80">C</text>
<text x="248.9" y="82.5">B</text>
<text x="252.2" y="78.5">A</text>
<text x="252.2" y="83.5">B</text>
<text x="252.2" y="81">C</text>
<text x="257.5" y="83.5">2</text>
<text x="257.5" y="78.5">1</text>
<text x="260.5" y="82.5">2</text>
<text x="68.1" y="86.3">1</text>
<text x="74.4" y="86.3">2</text>
<text x="98.3" y="86.3">1</text>
<text x="104.6" y="86.3">2</text>
<text x="128.5" y="86.3">1</text>
<text x="134.8" y="86.3">2</text>
<text x="158.6" y="86.3">1</text>
<text x="164.9" y="86.3">2</text>
<text x="68.1" y="91.3">3</text>
<text x="74.4" y="91.3">4</text>
<text x="98.3" y="91.3">3</text>
<text x="104.6" y="91.3">4</text>
<text x="128.5" y="91.3">3</text>
<text x="134.8" y="91.3">4</text>
<text x="158.6" y="91.3">3</text>
<text x="164.9" y="91.3">4</text>
<text x="256.8" y="91.3">7</text>
<text x="68.1" y="101.4">1</text>
<text x="74.4" y="101.4">2</text>
<text x="98.3" y="101.4">1</text>
<text x="104.6" y="101.4">2</text>
<text x="127.2" y="101.4">1</text>
<text x="133.5" y="101.4">2</text>
<text x="158.6" y="101.4">1</text>
<text x="164.9" y="101.4">2</text>
<text x="68.1" y="106.4">3</text>
<text x="74.4" y="106.4">4</text>
<text x="98.3" y="106.4">3</text>
<text x="104.6" y="106.4">4</text>
<text x="127.2" y="106.4">3</text>
<text x="133.5" y="106.4">4</text>
<text x="158.6" y="106.4">3</text>
<text x="164.9" y="106.4">4</text>
<text x="68.1" y="116.5">1</text>
<text x="74.4" y="116.5">2</text>
<text x="98.3" y="116.5">1</text>
<text x="104.6" y="116.5">2</text>
<text x="128.5" y="116.5">1</text>
<text x="134.8" y="116.5">2</text>
<text x="158.6" y="116.5">1</text>
<text x="164.9" y="116.5">2</text>
<text x="68.1" y="121.5">3</text>
<text x="74.4" y="121.5">4</text>
<text x="98.3" y="121.5">3</text>
<text x="104.6" y="121.5">4</text>
<text x="128.5" y="121.5">3</text>
<text x="134.8" y="121.5">4</text>
<text x="158.6" y="121.5">3</text>
<text x="164.9" y="121.5">4</text>
<text x="242.8" y="120.3">1</text>
<text x="242.8" y="122.8">2</text>
<text x="242.8" y="125.3">3</text>
<text x="245.1" y="121.5">DAT2</text>
<text x="245.1" y="124">CD/DAT3</text>
<text x="263.4" y="124">14</text>
<text x="266.9" y="125.3">13</text>
<text x="266.9" y="122.8">14</text>
<text x="68.1" y="131.6">1</text>
<text x="74.4" y="131.6">2</text>
<text x="98.3" y="131.6">1</text>
<text x="104.6" y="131.6">2</text>
<text x="128.5" y="131.6">1</text>
<text x="134.8" y="131.6">2</text>
<text x="158.6" y="131.6">1</text>
<text x="164.9" y="131.6">2</text>
<text x="242.8" y="127.8">4</text>
<text x="242.8" y="130.3">5</text>
<text x="245.1" y="126.6">CMD</text>
<text x="245.1" y="129.1">VDD</text>
<text x="245.1" y="131.6">CLK</text>
<text x="259.4" y="131.6">SW_A</text>
<text x="263.4" y="129.1">12</text>
<text x="263.4" y="126.6">13</text>
<text x="266.9" y="130.3">11</text>
<text x="266.9" y="127.8">12</text>
<text x="68.1" y="136.6">3</text>
<text x="74.4" y="136.6">4</text>
<text x="98.3" y="136.6">3</text>
<text x="104.6" y="136.6">4</text>
<text x="128.5" y="136.6">3</text>
<text x="134.8" y="136.6">4</text>
<text x="158.6" y="136.6">3</text>
<text x="164.9" y="136.6">4</text>
<text x="242.8" y="132.8">6</text>
<text x="242.8" y="135.4">7</text>
<text x="242.8" y="137.9">8</text>
<text x="245.1" y="134.1">VSS</text>
<text x="245.1" y="136.6">DAT0</text>
<text x="259.4" y="136.6">SW_B</text>
<text x="263.4" y="134.1">10</text>
<text x="266.9" y="135.4">9</text>
<text x="266.9" y="132.8">10</text>
<text x="245.1" y="139.1">DAT1</text>
<text x="68.1" y="146.7">1</text>
<text x="74.4" y="146.7">2</text>
<text x="98.3" y="146.7">1</text>
<text x="104.6" y="146.7">2</text>
<text x="128.5" y="146.7">1</text>
<text x="134.8" y="146.7">2</text>
<text x="158.6" y="146.7">1</text>
<text x="164.9" y="146.7">2</text>
<text x="68.1" y="151.7">3</text>
<text x="74.4" y="151.7">4</text>
<text x="98.3" y="151.7">3</text>
<text x="104.6" y="151.7">4</text>
<text x="128.5" y="151.7">3</text>
<text x="134.8" y="151.7">4</text>
<text x="158.6" y="151.7">3</text>
<text x="164.9" y="151.7">4</text>
</g>
<text font-size="2.3" fill="#f00" x="172.5" y="25.7">R51 or R52 !</text>
</svg>
